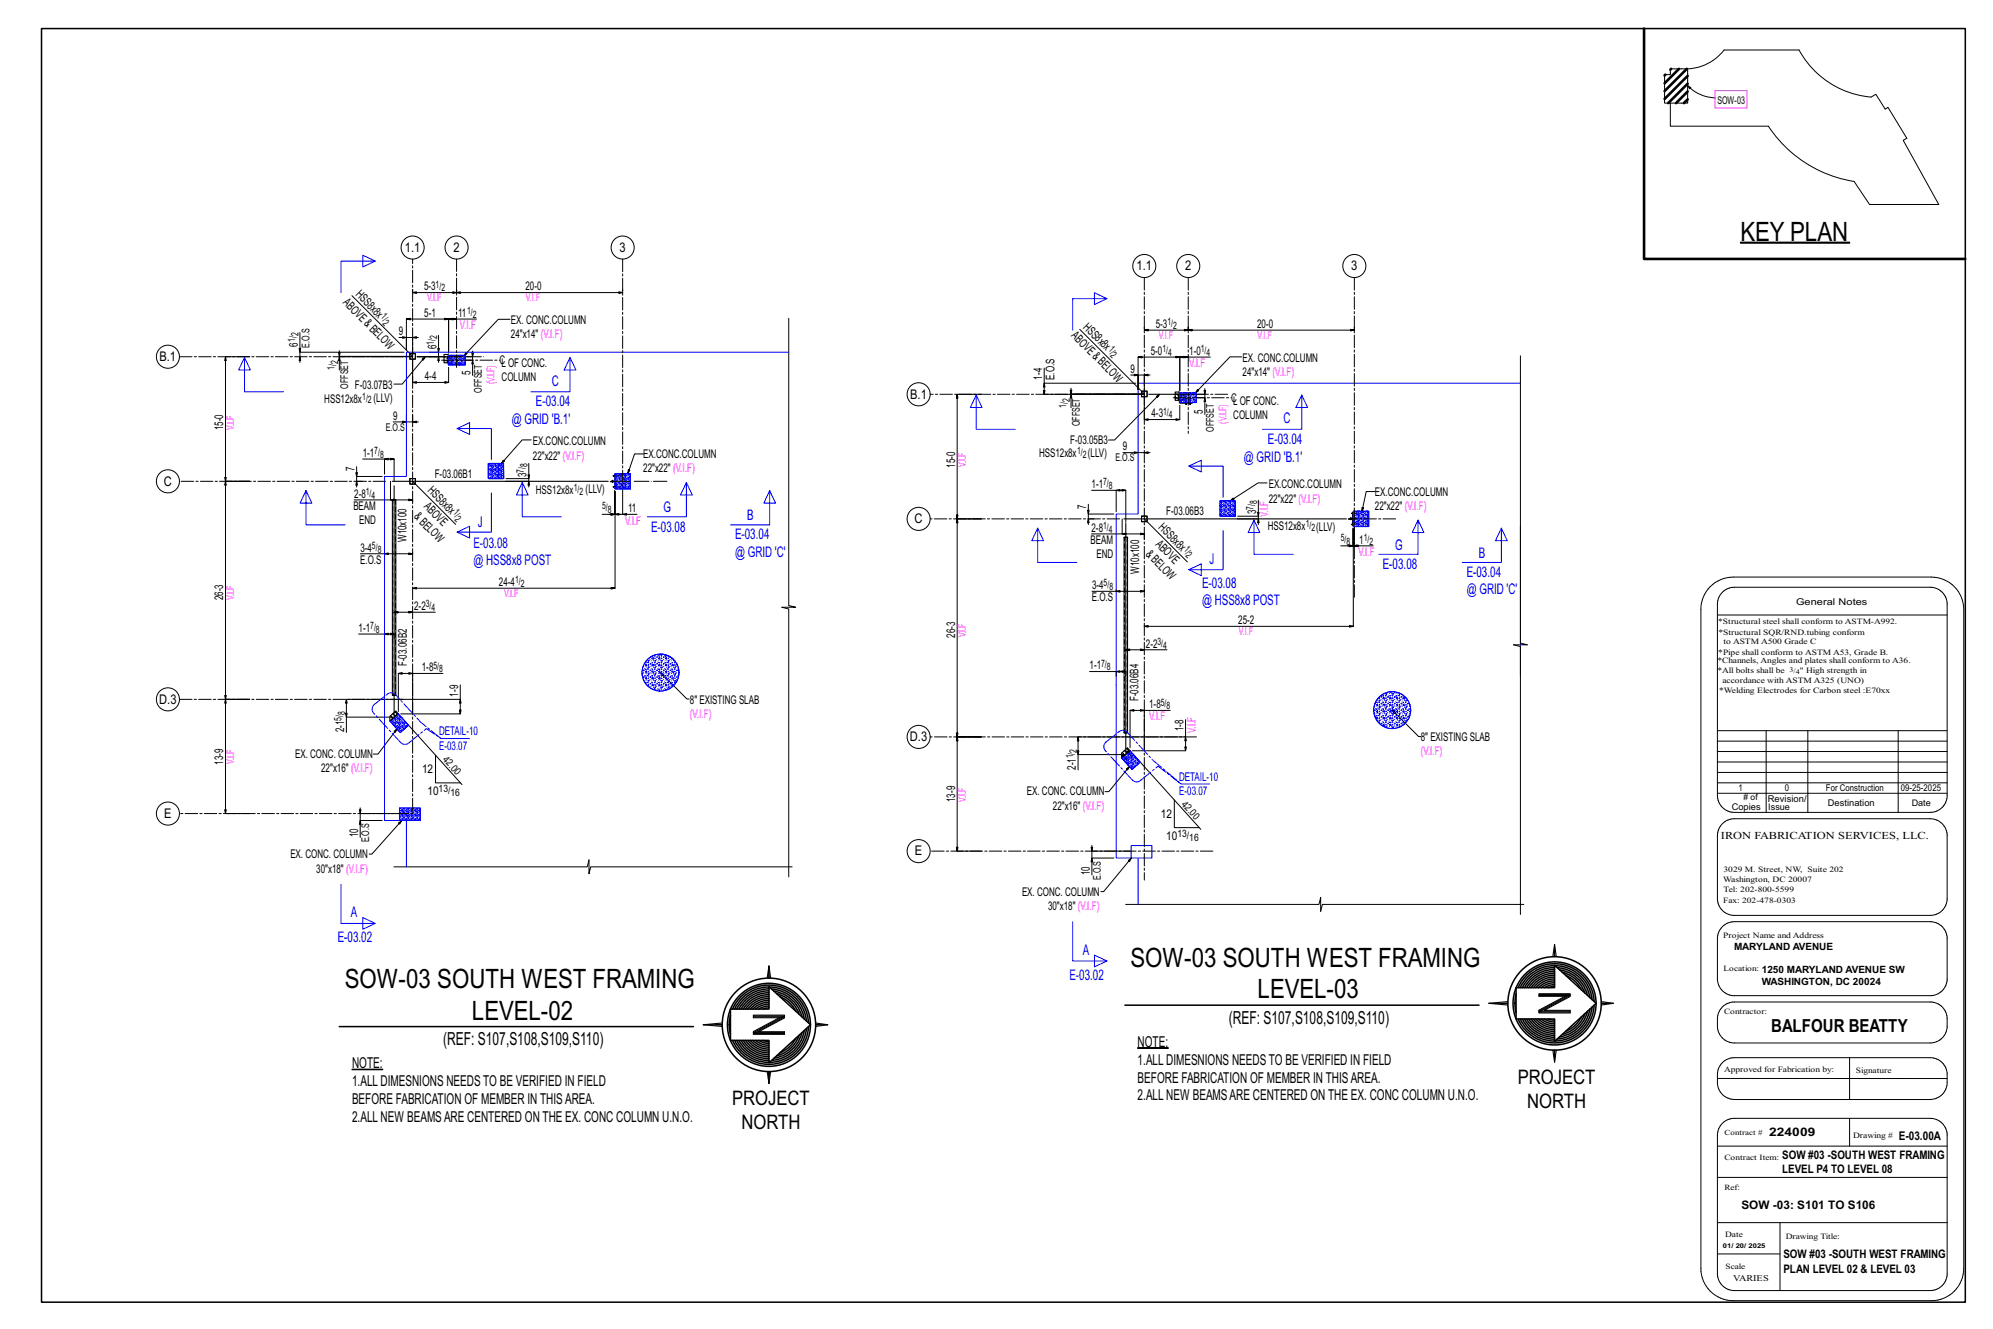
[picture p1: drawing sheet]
<svg xmlns="http://www.w3.org/2000/svg" width="914mm" height="610mm" viewBox="0 0 914 610" stroke-linecap="round" stroke-linejoin="round" font-family="sans-serif">
<path d="M799 111h50v1h-50zM162 490l14 1zM522 481h14z" fill="#000" stroke="#000" stroke-width=".5"/>
<g fill="none" stroke="#000" stroke-width=".46">
<path d="M774 39l2 1-1 1zM774 39a18 18 0 0 0 13 6M774 32a22 22 0 0 0 17-9h34a42 42 0 0 0 33 22l3-2 4 7 1-1 9 14-2 1 17 30h-32l-7-11a58 58 0 0 1-40-25h-45v-11h-2v-13h2v-2h8v15h-8M161 136l28 27h-33M189 133v1l2 1v-1h-2h20l-1 1v-1h1v-1v1l2 1v-1h-2h77l-2 1v-1h2v-1M137 160h1v2zM138 153v9h47M185 154l1 1h-1zM186 155h6M189 155l2-1v1zM189 155v8M201 160h1l-1 2z"/>
<path d="M201 154v8h-4M219 146h-13h1v1l-1-1v16v-16h-20h2v1l-2-1v15v-6h-3M234 146h-5l-16 17M362 146v132l3 1h-6h3v123M495 151l30 30h-34M525 150v1l2 1v-1h-2h20l-2 1v-1h2v-1v1l2 1v-1h-2h76l-1 1v-1h1v-1M115 164h-12v1h1l-1-1v57v-2h1l-1 2h12h-12v2h1l-1-2v100v-2h1l-1 2h12h-12v52v-2h1l-1 2h12M138 164v1h-1zM138 162v4M155 162h1v1zM156 164v1h-1zM156 161v3"/>
<path d="M189 165v10h17l-2 1v-1h2v-7M189 164h-33v6M195 164l-10 12h-4M197 164h4M201 164l1 1h-1zM201 162v4M206 164h11M213 165h4v7M216 162h1v2zM217 165v2h-1zM217 161v4M479 176v2z"/>
<path d="M479 169v7h42M491 179h1l-1 2zM491 178v3M520 172h2h-2zM522 172h6M525 172h2zM525 172v9h-46v-5M552 179h1v2zM553 178v4M555 164h-14l2-1v1h-2v15v-15h-19l2-1v1h-2v15v-7h-3M570 164h-6l-16 16M698 163v132l3 1h-7l4 1v122"/>
<path d="M185 193l1 1h-1zM186 191v3h-6M186 194h6M189 194l2-1v1zM189 190v4M450 181h-11v2h1l-1-2v57v-2h1l-1 2h11h-11v2h1l-1-2v100v-2h1l-1 2h11h-11v52v-1h1l-1 1h11M491 181l1 2h-1zM532 181l-21 21h-2M541 181h12M541 186v6h-1v1l1-1h-16h2v1l-2-1v-11h-34v6M549 182h4v8M553 182v2h-1z"/>
<path d="M163 217h1v2zM164 214v5h11M164 219v4M166 211h10v6M176 211l2-1v1zM176 211h5h-2v-1l2 1v10M242 218h1v2zM243 213v7h-11M243 220v3M244 202h-4l-10 11M295 208h-4l-3 9M515 208h7"/>
<path d="M520 207l2 1h-2zM522 208h6M525 208l2-1v1zM164 221v2h-1zM164 221h2M179 229h2v1zM179 221v8h-16M179 229h10l-1 1v-1h1v1M189 221l20 20M232 221h11M243 221v2h-1zM280 236h6"/>
<path d="M280 236h2h-2zM281 221h.1M281 220v1M282 225v11h-6M282 225v11M282 225v11h3M282 225v45h-93M286 236h1zM286 222v14h6M499 234h1l-1 2zM499 238l1 2h-1zM499 231v5h12"/>
<path d="M499 236v5M499 238h3M501 225h11v10M512 225h2zM512 225h5h-2h2v15M515 238v7h-14M525 238l20 20M568 238h9M577 235h1l-1 2zM577 238l1 2h-1zM577 229v8h-9M577 237v4"/>
<path d="M581 222h-4l-12 8M621 238v12h9M631 225h-4l-2 10M176 254h2zM176 253v1h-11M189 253v1h-1h1h-13M515 245h2zM515 245h10h-2h2v2M618 250h6M619 250h2l-2 1zM621 242v8h-6M621 250h2v1z"/>
<path d="M621 250v-7v44h-96h2v1l-2-1M189 270l2-1v1zM512 271h2v1zM512 271h-11M525 271h-2v1l2-1h-13M785 269a15 15 0 0 1 10-4h91a15 15 0 0 1 15 15v302a15 15 0 0 1-15 15h-91a15 15 0 0 1-15-15v-302a15 15 0 0 1 5-11zM790 272l3-2 3-1h90a8 8 0 0 1 7 7v89a8 8 0 0 1-7 8h-90a8 8 0 0 1-8-8v-88a8 8 0 0 1 2-5zM165 291h11v2M176 291l2-1v1zM176 291h5h-2v-1l2 1v2M200 281h-19l2-1v1h-2M535 298h-18h1h-1"/>
<path d="M788 282h105M188 309h1h-1zM189 309h-6h2h-2v17M203 309h-14v18M211 314v7h-52v8M303 308l12 13h1M303 308v1M304 308h-1M500 308h12v2M512 308h2zM512 308h5h-2h2v2M159 327v2z"/>
<path d="M181 329h-22v7M182 334l-9 12h-2M187 333l25 27M211 321l1 2h-1zM211 321v6v-1h1l-1 1h-27M523 325l2 1h-2zM525 326h-7l2-1v1h-2v17M537 326h-12v18M544 338v2zM544 330v8h-49v8M544 338v6v-1v1h-24M639 326l12 12h1"/>
<path d="M639 326h-1M639 325v1M788 335h105M788 340h105M810 335v38M829 335v38M871 335v38M200 346v13h11M494 344h1v2zM517 346h-22v7M518 352l-9 11h-2M523 350l28 30"/>
<path d="M788 350h105M788 359h105M788 345h105M788 354h105M165 371h1l-1 2zM165 376l1 2h-1zM165 371v5M165 373h18M175 376h-10v8M184 376l-13 16h-2M539 367v13h11M788 364h105"/>
<path d="M790 378l2-2h4h90a8 8 0 0 1 7 7v30l-1 3a8 8 0 0 1-6 4h-90a8 8 0 0 1-8-8v-29l1-3zM181 398h88l1-4v7l1-3h92M501 389v1zM501 394v1zM501 388v6M501 390h18M511 394h-10v7M519 394l-13 15h-1M516 415h89l1-3v6l1-3h92M790 425l3-2h3h90a8 8 0 0 1 7 7v20v2a8 8 0 0 1-7 5h-91a8 8 0 0 1-7-8v-19l1-2zM790 462l2-1 3-1h91a8 8 0 0 1 7 7v4a8 8 0 0 1-7 7h-90a8 8 0 0 1-8-7v-6zM788 495h105"/>
<path d="M790 487l2-1 4-1h90a8 8 0 0 1 7 7v5a8 8 0 0 1-7 7h-90a8 8 0 0 1-8-7v-4a8 8 0 0 1 2-6zM849 485v19M790 515l2-1 4-1h90a8 8 0 0 1 7 7v65a8 8 0 0 1-7 7h-90a8 8 0 0 1-8-8v-63a8 8 0 0 1 2-6zM849 513v13M788 526h105M788 540h105M788 561h105M788 575h29M817 561v31"/>
<circle cx="189" cy="114" r="5"/>
<circle cx="209" cy="114" r="5"/>
<circle cx="286" cy="114" r="5"/>
<circle cx="525" cy="122" r="5"/>
<circle cx="545" cy="122" r="5"/>
<circle cx="621" cy="122" r="5"/>
<circle cx="77" cy="164" r="5"/>
<circle cx="421" cy="181" r="5"/>
<circle cx="77" cy="221" r="5"/>
<circle cx="421" cy="238" r="5"/>
<circle cx="77" cy="321" r="5"/>
<circle cx="421" cy="338" r="5"/>
<circle cx="77" cy="373" r="5"/>
<circle cx="421" cy="390" r="5"/>
</g>
<g fill="none" stroke="#000" stroke-width=".7">
<path d="M19 13h883v584h-883zM353 459a11 11 0 0 0-9 4M353 456a14 14 0 0 0-12 7M353 454a16 16 0 0 0-15 9M353 454a16 16 0 0 0-14 9M353 460l-4 1-4 2M353 453a17 17 0 0 0-16 10M353 458a12 12 0 0 0-10 5M353 455a15 15 0 0 0-13 8M353 457a13 13 0 0 0-11 6M353 453a17 17 0 0 1 17 15M354 454a16 16 0 0 1 15 13"/>
<path d="M355 455a16 16 0 0 1 13 11M356 456a15 15 0 0 1 11 9M358 457a14 14 0 0 1 7 7M696 453h17v-10l19 17-19 18v-11h-17v-14M696 456l-1 4 1 5M697 453a18 18 0 0 1 19-11 18 18 0 0 1 15 17M713 452l-4 1M713 443a17 17 0 0 0-15 10M713 449a11 11 0 0 0-8 4M713 445a16 16 0 0 0-14 8M713 448a12 12 0 0 0-9 5M713 446a15 15 0 0 0-13 7"/>
<path d="M713 447a13 13 0 0 0-11 6M713 453h-3M713 446a14 14 0 0 0-12 7M713 451h-3l-3 2M713 450l-4 1-3 2M713 444a16 16 0 0 0-15 9M713 443a17 17 0 0 1 17 15M714 444a16 16 0 0 1 15 14M716 445a16 16 0 0 1 12 12M717 446a15 15 0 0 1 10 9M718 447a14 14 0 0 1 8 7M156 471h162"/>
<path d="M335 463h18v-10l19 17-19 18v-11h-18v-14M335 466v4v4M336 463a18 18 0 0 1 20-11 18 18 0 0 1 15 17M337 477a17 17 0 0 0 16 10M338 477a16 16 0 0 0 15 9M339 477a16 16 0 0 0 14 9M340 477a15 15 0 0 0 13 8M341 477a14 14 0 0 0 12 7M342 477a13 13 0 0 0 11 6M343 477a12 12 0 0 0 10 5M344 477a11 11 0 0 0 9 4M345 477l4 3h4"/>
<path d="M347 477l2 2h4M348 477l5 2M350 477l3 1M353 462l-3 1M353 461h-4l-2 2M353 461l-5 2M365 476a14 14 0 0 1-7 7M367 475a15 15 0 0 1-11 9M368 474a16 16 0 0 1-13 11M369 473a16 16 0 0 1-15 13M370 472a17 17 0 0 1-17 15M371 471a18 18 0 0 1-15 17 18 18 0 0 1-20-11"/>
<path d="M516 461h163M698 467a17 17 0 0 0 15 11M698 467a16 16 0 0 0 15 10M699 467a16 16 0 0 0 14 9M700 467a15 15 0 0 0 13 8M701 467a14 14 0 0 0 12 7M702 467a13 13 0 0 0 11 6M704 467a12 12 0 0 0 9 5M705 467a11 11 0 0 0 8 4M706 467l3 3 4 1M707 467l3 2 3 1M709 467l4 2"/>
<path d="M710 467l3 1M726 466a14 14 0 0 1-8 7M727 465a15 15 0 0 1-10 9M728 464a16 16 0 0 1-12 12M729 463a16 16 0 0 1-15 14M730 462a17 17 0 0 1-17 16M731 461a18 18 0 0 1-15 17 18 18 0 0 1-19-11"/>
<circle cx="353" cy="470" r="21"/>
<circle cx="353" cy="470" r="19"/>
<circle cx="713" cy="460" r="21"/>
<circle cx="713" cy="460" r="19"/>
</g>
<path d="M754 13v106h148M764 34v1M767 32h-1M770 32l-6 6M774 32l-10 10M774 38l-9 9M774 35l-10 10M774 46l-1 1M774 42l-5 5" fill="none" stroke="#000" stroke-width="1.2"/>
<path d="M787 42h15v7h-15z" fill="none" stroke="#f0f" stroke-width=".5"/>
<path d="M764 34h2v-2h8v15h-10zM183 327l-4 4M518 344l-3 4" fill="none" stroke="#000" stroke-width=".46" stroke-dasharray="0 1"/>
<g fill="none" stroke="#000" stroke-width=".5">
<path d="M188 162h3v3h-3zM191 164h14M204 163h2v3h-2zM206 163v4M524 179h2v3h-2zM527 181h13M541 181v4zM541 182v-2h-2v4l2-1M541 185h6zM544 185h.1M546 185h.1M188 220h3v2h-3z"/>
<path d="M282 218h.1M282 218h-1h1M282 218v6zM180 221h99M180 229h2zM180 229h2v90h-2zM181 223v105M280 221h2zM282 223h.1M282 223h-1h1M516 238h102M524 237h2v2h-2z"/>
<path d="M619 238h2zM621 235v6zM516 246l1 1zM516 247h1v89h-1zM517 240v105M180 319h2zM179 331l4-4zM183 327l-1-1-3 3v2M516 336h1zM515 348v-3l2-2 1 1-3 4M515 345h.1M515 347h.1"/>
<path d="M515 347h1M516 344h.1M517 345l-1 1M518 345h.1M713 433l1 6M713 436v3M713 439v-6l-1 6M353 443l1 6M353 446v3M353 449v-6l-1 6M692 459l-9 1 9 1M706 457h14l-14 7"/>
<path d="M706 456h14l-14 8h14M720 457h-14v-1h14v1l-12 6h12v2h-14v-2l12-6M735 459l5 1-5 1M328 470h3M331 470h-8M331 469l-8 1 8 1M346 466h14l-14 8h14M346 466h14M359 466l-13 1v-1h14v1l-12 6h12v1h-14v-1l12-6M360 466l-14 8h14M374 469l6 1-6 1M374 470h6"/>
<path d="M377 470h-3M689 460h3M692 460h-9M706 464h14M735 460h5M737 460h-2M352 491l1 6v-3M353 491v3v-3M354 491l-1 6M712 482l1 5M713 482v2v-2M714 482l-1 5v-3"/>
</g>
<g fill="none" stroke="#00f" stroke-width=".46">
<path d="M166 117l6 3-6 2zM172 120h-16v14M502 134l6 3-6 3zM508 137h-16v14M112 164l-3 6h6l-3-6v16h18M206 163h7v4h-7zM206 166h.1M206 165v1M206 163h.1M206 163v1M206 167h.1M206 165h.1"/>
<path d="M206 164h.1M207 166h.1M207 164h.1M207 167h.1M207 165h.1M207 163h.1M208 166h.1M208 164h.1M208 165h.1M208 167h.1M208 163h.1M208 165v1"/>
<path d="M209 166h.1M209 164h.1M209 167h.1M209 165h.1M209 163h.1M210 166h.1M210 164h.1M210 165h.1M210 167h.1M210 163v1M210 163h.1M211 166h.1"/>
<path d="M211 164h.1M211 167h.1M211 165h.1M211 163h.1M212 166h.1M212 164h.1M212 165h.1M212 167h.1M212 163v1M212 163h.1M213 166h.1M213 164h.1"/>
<path d="M213 167h.1M213 165h.1M213 163h.1M262 164l2 6h-5l3-6v16h-18M362 162h-176v57h-10v157h10v22M698 176h-176v60h-10v158h7M210 197l5 2v-5l-5 3h15v14M448 181l3 6h-6zM448 181v16h18M541 180h8v5h-8zM541 180h.1M541 182h.1"/>
<path d="M541 184h.1M541 181h.1M541 183h.1M542 181h.1M542 183h.1M542 182h.1M542 184h.1M542 180h.1M542 185h.1M543 184h.1M543 183h.1M543 181h.1"/>
<path d="M543 185h.1M543 182h.1M543 180h.1M544 183h.1M544 181h.1M544 182h.1M544 184h.1M544 180h.1M544 185h.1M545 184h.1M545 183h.1M545 181h.1"/>
<path d="M545 185h.1M545 182h.1M545 180h.1M546 181h.1M546 183h.1M546 182h.1M546 184h.1M546 180h.1M546 185h.1M547 184h.1M547 183h.1M547 181h.1"/>
<path d="M547 185h.1M547 182h.1M547 180h.1M548 181h.1M548 183h.1M548 182h.1M548 184h.1M548 180h.1M548 185h.1M549 184h.1M549 183h.1M549 181h.1"/>
<path d="M549 185h.1M597 181l3 6h-5l2-6v16h-18M224 213h7v7h-7zM224 219h.1M224 215h.1M224 213h.1M224 217h.1M224 214h.1M224 218h.1M224 216h.1M224 218v1M225 218h.1"/>
<path d="M225 216h-1M225 214h-1M225 213h.1M225 215h.1M225 217h.1M225 219h.1M225 216h.1M225 214h.1M225 213v1M225 215v1M225 220h.1M226 218h.1"/>
<path d="M226 216h.1M226 214h.1M226 219h.1M226 217h.1M226 215h.1M226 213h.1M227 218h.1M227 216h-1M227 214h-1M227 213h.1M227 215h.1M227 217h.1"/>
<path d="M227 219h.1M227 216h.1M227 214h.1M228 215h.1M228 218h.1M227 220h.1M228 216h.1M228 214h.1M228 219h.1M228 217h.1M228 213h.1M229 218h.1"/>
<path d="M229 216h.1M229 214h.1M229 213h.1M229 215h.1M229 217h.1M229 219h.1M229 213v7M230 213h.1M230 215h.1M230 218h.1M230 220h-1M230 216h.1"/>
<path d="M230 214h.1M230 217h.1M230 219h.1M231 218h.1M231 216h.1M231 214h.1M231 213h.1M231 215h.1M231 217h.1M231 219h.1M282 217h7v7h-7zM282 217h.1"/>
<path d="M282 219h.1M282 220h.1M282 218h.1M282 218h1M283 219h.1M283 220h.1M283 218h.1M284 217h.1M284 219h.1M284 218h.1M284 220h.1M285 218h.1"/>
<path d="M285 219h.1M285 220h.1M286 217h.1M286 219h.1M286 218h.1M286 220h.1M287 218h.1M287 219h.1M287 220h.1M288 218h.1M288 217h.1M288 219h.1"/>
<path d="M288 220h.1M289 218h.1M289 219h.1M289 220h.1M289 218v1M545 214l6-3v5zM545 214h16v14M140 225l3 6h-5l2-6v16h18M225 226v18h-15l5-3v6l-5-3M240 221l2 6h-5zM240 221v16h18M282 222h.1"/>
<path d="M282 224h.1M282 222h1M282 220h1M283 223h.1M283 221h.1M283 222h.1M283 224h.1M284 221h.1M284 223h.1M284 222h.1M284 224h.1M285 222h.1"/>
<path d="M285 223h.1M285 221h.1M285 224h.1M286 223h.1M286 221h.1M286 222h.1M286 224h.1M287 222h.1M287 223h.1M287 221h.1M287 224h.1M288 224h-1"/>
<path d="M288 222h-1M288 221h.1M288 223h.1M288 222h.1M288 224h.1M289 222h.1M289 221h.1M289 223h.1M289 224h.1M289 220v1M289 222v1M315 221l-3 6h6l-3-6v16h-18"/>
<path d="M353 225l3 6h-6zM353 225v16h-18M560 230h7v7h-7zM560 236h.1M560 230h.1M560 232h.1M560 234h.1M560 237h.1M560 235h.1M560 233h.1M560 231h.1M560 231h1"/>
<path d="M560 233h1M561 233h-1M561 231h-1M561 236h.1M561 234h.1M561 232h.1M561 230h.1M561 231h.1M561 233h.1M561 235h.1M562 235h.1M562 233h.1"/>
<path d="M562 231h.1M562 230h.1M562 232h.1M562 234h.1M562 236h.1M562 237h.1M563 233h.1M563 231h.1M563 235h.1M563 237h-1M563 235h-1M563 231h-1"/>
<path d="M563 233h-1M563 237h.1M563 236h.1M563 234h.1M563 232h.1M563 230h.1M564 235h.1M564 233h.1M564 231h.1M564 230h.1M564 234h.1M564 236h.1"/>
<path d="M564 232h.1M564 237h.1M564 233h1M564 231h1M565 235h.1M565 237h-1M565 235h-1M565 233h.1M565 231h.1M565 237h.1M565 236h.1M565 234h.1"/>
<path d="M565 232h.1M565 230h.1M566 236h.1M566 234h.1M566 232h.1M566 230h.1M566 235h.1M566 233h.1M566 231h.1M566 237h.1M566 231h1M567 233h.1"/>
<path d="M567 235h.1M567 237h.1M567 232v1M567 230v1M567 231h.1M575 239l3 5h-5zM575 239v15h18M621 234h7v8h-7zM621 235h.1M621 237h.1M621 239h.1M621 236h.1"/>
<path d="M621 238h.1M621 240h.1M622 236h.1M622 238h.1M622 240h.1M622 235h.1M622 239h.1M622 237h.1M623 235h.1M623 239h.1M623 237h.1M623 236h.1"/>
<path d="M623 238h.1M623 240h.1M624 236h.1M624 238h.1M624 240h.1M624 235h.1M624 239h.1M624 237h.1M625 237h.1M625 235h.1M625 239h.1M625 236h.1"/>
<path d="M625 238h.1M625 240h.1M625 237h1M625 235h1M626 239h.1M626 239h-1M626 237h-1M626 235h-1M626 237h.1M626 235h.1M626 236h.1M626 238h.1"/>
<path d="M626 240h.1M627 239h.1M627 237h.1M627 235h.1M627 240h.1M627 236h.1M627 238h.1M627 239h1M627 237h1M627 235h1M628 239h.1M628 237h.1"/>
<path d="M628 235h.1M628 239h-1M628 237h-1M628 235h-1M628 236h.1M628 238h.1M628 240h.1M651 239l2 5h-5l3-5v15h-18M476 242l3 6h-6zM476 242v16h18M561 243v18h-16l6-2v5l-6-3M621 241h.1"/>
<path d="M622 241h.1M623 241h.1M624 241h.1M625 241h.1M626 241h.1M626 241h-1M627 241h.1M628 241h.1M628 241h-1M689 242l3 6h-6zM689 242v16h-18M698 241v69"/>
<path d="M295 309h.1M295 312h.1M295 306h.1M295 307h.1M295 310h.1M296 310h.1M296 307h.1M296 312h.1M296 309h.1M296 306h.1M296 313h.1M296 304h.1"/>
<path d="M296 308h.1M296 305h.1M296 311h.1M297 311h.1M297 314h.1M297 308h.1M297 305h.1M297 305h-1M297 308h-1M297 312h.1M297 309h.1M297 306h.1"/>
<path d="M297 303h.1M297 310h.1M297 313h.1M297 304h.1M297 307h.1M298 302h-1M298 313h.1M298 310h.1M298 307h.1M298 304h.1M298 312h.1M298 303h.1"/>
<path d="M298 306h.1M298 309h.1M298 315h.1M298 314h.1M299 301h.1M299 301h-1M299 313h.1M299 310h.1M299 307h.1M299 304h.1M299 315h.1M299 312h.1"/>
<path d="M299 309h.1M299 306h.1M299 303h.1M299 308h.1M299 302h.1M299 305h.1M299 311h.1M299 314h.1M299 316h.1M300 311h.1M300 308h.1M300 302h.1"/>
<path d="M300 314h.1M300 305h.1M300 315h.1M300 312h.1M300 309h.1M300 306h.1M300 303h.1M300 310h.1M300 313h.1M300 316h.1M300 301h.1M300 304h.1"/>
<path d="M300 307h.1M301 313h.1M301 310h.1M301 307h.1M301 304h.1M301 301h.1M301 316h.1M301 312h.1M301 315h.1M301 303h.1M301 306h.1M301 309h.1"/>
<path d="M301 314h.1M301 317h.1M302 316h.1M302 313h.1M302 310h.1M302 307h.1M302 304h.1M302 301h.1M302 315h.1M302 312h.1M302 309h.1M302 306h.1"/>
<path d="M302 303h.1M302 305h.1M302 308h.1M302 311h.1M302 302h.1M302 314h.1M303 314h.1M303 311h.1M303 302h.1M303 308h.1M303 317h.1M303 305h.1"/>
<path d="M303 315h.1M303 312h.1M303 309h.1M303 306h.1M303 303h.1M303 300h.1M303 313h.1M303 316h.1M303 301h.1M303 304h.1M303 307h.1M303 310h.1"/>
<path d="M304 316h.1M304 313h.1M304 310h.1M304 307h.1M304 304h.1M304 301h.1M304 302h.1M304 305h.1M304 308h.1M304 311h.1M304 314h.1M304 300h.1"/>
<path d="M304 303h.1M304 312h.1M304 315h.1M304 306h.1M304 309h.1M304 317h.1M305 316h.1M305 313h.1M305 310h.1M305 307h.1M305 304h.1M305 301h.1"/>
<path d="M305 315h.1M305 312h.1M305 309h.1M305 306h.1M305 303h.1M306 313h.1M306 316h.1M306 310h.1M306 304h.1M306 301h.1M305 314h.1M305 302h.1"/>
<path d="M305 308h.1M305 311h.1M305 305h.1M306 314h.1M306 302h.1M306 307h-1M306 307h.1M306 311h.1M306 305h.1M306 308h.1M306 315h.1M306 314v1"/>
<path d="M306 312h.1M306 309h.1M306 306h.1M306 303h.1M307 313h.1M307 310h.1M307 307h.1M307 304h.1M307 301h.1M307 302h.1M307 305h.1M307 308h.1"/>
<path d="M307 311h.1M307 314h.1M307 316h.1M307 303h.1M307 306h.1M307 309h.1M307 312h.1M307 315h.1M308 301h.1M308 304h.1M308 307h.1M308 310h.1"/>
<path d="M308 313h.1M308 315h.1M308 312h.1M308 309h.1M308 306h.1M308 303h.1M309 310h.1M309 313h.1M309 304h.1M308 305h.1M308 308h.1M308 311h.1"/>
<path d="M308 314h.1M308 302h.1M309 307h-1M309 307h.1M309 311h.1M309 305h.1M309 302h.1M309 308h.1M309 314h.1M309 312h.1M309 309h.1M309 306h.1"/>
<path d="M309 303h.1M309 304h1M309 313h1M310 313h.1M310 310h.1M310 307h.1M310 304h.1M310 305h.1M310 308h.1M310 311h.1M310 303h.1M310 306h.1"/>
<path d="M310 309h.1M310 312h.1M311 304v1M311 307h.1M311 310h.1M311 309h.1M312 308h.1M634 320h.1M634 319h.1M635 319h.1M635 320h.1M635 318h.1"/>
<path d="M636 319h.1M636 318h.1M637 318h.1M637 320h.1M637 319h.1M638 319h.1M638 317h.1M638 318h.1M639 319h.1M639 317h.1M639 318h.1M640 318h.1"/>
<path d="M640 320h.1M640 319h.1M641 318h.1M641 319h.1M641 320h.1M642 319h.1M642 318h.1M643 320h.1M643 319h.1M644 319h.1M644 320h.1M179 331h.1"/>
<path d="M180 331h.1M180 330h.1M180 332h.1M181 331h.1M181 332h.1M181 329h.1M181 330h.1M181 333h.1M182 330h.1M182 332h.1M182 334h.1M182 329h.1"/>
<path d="M182 331h.1M182 333h.1M182 328h.1M183 333h.1M183 331h.1M183 329h.1M183 332h.1M183 334h.1M183 335h.1M183 327l4 6-3 3-5-5M183 330h.1M183 328h.1"/>
<path d="M183 329v1M183 331v1M183 333v1M183 336h.1M183 335v1M184 330h.1M184 332h.1M184 334h.1M184 334h-1M184 329h.1M184 331h.1M184 333h.1"/>
<path d="M184 335h.1M185 335h.1M185 333h.1M185 331h.1M185 329l-1 1M185 329h.1M185 334h.1M185 332h.1M185 330h.1M185 331v1M185 333v1M186 332h.1"/>
<path d="M186 334h.1M186 334h-1M186 331h.1M186 333h.1M187 333h.1M187 332h.1M202 339h13M631 327h.1M631 324h.1M631 326h.1M631 329h.1M631 323h.1"/>
<path d="M631 328h.1M631 325h.1M631 322h.1M632 328h.1M632 325h.1M632 323h.1M632 326h.1M632 329h.1M632 330h.1M632 327h.1M632 320v1M632 324h.1"/>
<path d="M632 321h.1M633 325h.1M633 328h.1M633 331h.1M633 322h.1M633 332h.1M633 320h.1M633 323h.1M633 326h.1M633 329h.1M633 330h.1M633 321h.1"/>
<path d="M633 324h.1M633 327h.1M634 327h.1M634 324h.1M634 330h.1M634 321h.1M634 332h.1M634 323h.1M634 326h.1M634 329h.1M634 331h.1M634 328h.1"/>
<path d="M634 325h.1M634 322h.1M635 331h.1M635 328h.1M635 325h.1M635 322h.1M635 329h.1M635 323h.1M635 326h.1M635 332h.1M635 333h.1M635 330h.1"/>
<path d="M635 327h.1M635 324h.1M635 321h.1M636 328h.1M636 331h.1M636 322h.1M636 325h.1M636 332h.1M636 320h.1M636 323h.1M636 326h.1M636 329h.1"/>
<path d="M636 333h.1M636 330h.1M636 321h.1M636 324h.1M636 327h.1M637 327h.1M637 324h.1M637 333h.1M637 330h.1M637 321h.1M637 323h.1M637 326h.1"/>
<path d="M637 329h.1M637 332h.1M637 331h.1M637 328h.1M637 325h.1M637 322h.1M638 322h.1M638 331h.1M638 328h.1M638 325h.1M638 320h.1M638 329h.1"/>
<path d="M638 323h.1M638 326h.1M638 332h.1M638 333h.1M638 330h.1M638 327h.1M638 324h.1M638 334h.1M638 321h.1M639 328h.1M639 331h.1M639 322h.1"/>
<path d="M639 325h.1M639 332h.1M639 320h.1M639 323h.1M639 326h.1M639 332v1M639 329h.1M639 333v1M639 330h.1M639 327h.1M639 324h.1M639 321h.1"/>
<path d="M639 333h.1M639 324v1M639 327v1M639 330v1M640 327h.1M640 324h.1M640 333h.1M640 330h.1M640 321h.1M640 323h.1M640 326h.1M640 329h.1"/>
<path d="M640 332h.1M640 331h.1M640 328h.1M640 325h.1M640 322h.1M641 333h.1M641 330h.1M641 327h.1M641 324h.1M641 321h.1M641 322h.1M641 331h.1"/>
<path d="M641 328h.1M641 325h.1M641 332h.1M641 326h.1M641 323h.1M641 332v1M641 329h.1M641 326v1M641 323v1M641 320v1M641 334h.1M642 331h.1"/>
<path d="M642 322h.1M642 325h.1M642 328h.1M642 332h.1M642 320h.1M642 323h.1M642 326h.1M642 332v1M642 329h.1M642 333v1M642 330h.1M642 327h.1"/>
<path d="M642 324h.1M642 321h.1M642 333h.1M643 327h.1M643 324h.1M643 333h.1M643 330h.1M643 321h.1M643 323h.1M643 326h.1M643 329h.1M643 332h.1"/>
<path d="M643 331h.1M643 328h.1M643 325h.1M643 322h.1M644 330h.1M644 327h.1M644 324h.1M644 321h.1M644 322h.1M644 331h.1M644 328h.1M644 325h.1"/>
<path d="M644 323h.1M644 326h.1M644 329h.1M644 332v1M644 332h.1M645 322h.1M645 325h.1M645 328h.1M645 331h.1M645 320h.1M645 323h.1M645 326h.1"/>
<path d="M645 329h.1M645 330h.1M645 327h.1M645 324h.1M645 321h.1M646 327h.1M646 324h.1M646 330h.1M646 329h.1M646 323h.1M646 326h.1M646 328h.1"/>
<path d="M646 325h.1M647 327h.1M647 324h.1M647 328h.1M647 325h.1M647 326h.1M647 323h.1M515 348l3-4 5 6-4 3zM515 348h.1M516 348h.1M516 349h.1M516 347h.1"/>
<path d="M517 349h.1M517 347h.1M517 348h.1M517 346h.1M517 350h.1M518 349h.1M518 347h.1M518 351h.1M518 345h.1M518 346h.1M518 348h.1M518 350h.1"/>
<path d="M518 344l5 6-4 3-4-5M519 351h.1M519 349h.1M519 347h.1M519 345h.1M519 350h.1M519 348h.1M519 346h.1M519 352h.1M520 351h.1M520 349h.1M520 347h.1"/>
<path d="M520 350h.1M520 352h.1M520 348h.1M520 352v1M520 346h.1M521 351h.1M521 349h.1M521 347h.1M521 350h.1M521 348h.1M522 349h.1M522 351h.1"/>
<path d="M522 350h.1M522 348h.1M523 350h.1M542 360h13M183 371h10v5h-10zM183 376h.1M183 374h.1M183 372h.1M183 373h.1M183 371h.1M183 375h.1M184 373h-1"/>
<path d="M184 373h.1M184 372h.1M184 375h.1M184 374h.1M184 376h.1M184 371h.1M185 375h.1M185 374h.1M185 376h.1M185 372h.1M185 371h.1M185 373h-1"/>
<path d="M185 373h.1M186 373h-1M186 373h.1M186 372h.1M186 375h.1M186 376h.1M186 374h.1M186 371h.1M187 376h.1M187 372h.1M187 374h.1M187 371h.1"/>
<path d="M187 373h-1M187 373h.1M187 375h.1M187 373h1M187 371h1M187 375h1M188 371h.1M188 373h.1M188 375h.1M188 373h-1M188 372h.1M188 376h.1"/>
<path d="M188 374h.1M189 376h.1M189 372h.1M189 374h.1M189 373h.1M189 371h.1M189 375h.1M189 373h1M189 371h1M190 375h.1M190 371h.1M190 373h.1"/>
<path d="M190 373h-1M190 372h.1M190 374h.1M190 376h.1M191 376h.1M191 374h.1M191 372h.1M191 373h.1M191 371h.1M191 375h.1M191 371h1M192 373h.1"/>
<path d="M192 375h.1M192 371h.1M192 372h.1M192 374h.1M192 376h.1M193 375h.1M193 373h.1M193 371h.1M193 376h.1M193 372h.1M193 374h.1M519 388h10v6h-10z"/>
<path d="M522 394v21M156 406v18h16M166 421l6 3-6 2zM492 423v18h16M502 438l6 3-6 2z"/>
<circle cx="303" cy="309" r="8"/>
<circle cx="303" cy="308" r="8"/>
<circle cx="639" cy="326" r="8"/>
</g>
<g fill="none" stroke="#000" stroke-width=".46" stroke-dasharray="2 1.4">
<path d="M204 165h1zM204 164h1zM204 165h.1M204 164h.1M205 166h1M205 164h1M205 165h1M206 165h-1M206 165h.1M206 164h-1M206 164h.1M206 166h.1"/>
<path d="M206 166h-1M206 163v4M206 166h1M206 164h1M207 166h-1M207 164h-1M539 183h2zM539 181h2M540 183h.1M540 181h.1M540 182v-1M540 181h1"/>
<path d="M540 184l1-1M541 182h-1M541 181h.1M541 184h.1M541 183h.1M541 182v-1M541 184v-1M541 181h-2M541 182h.1M541 181v1M541 184h-1M541 181h3"/>
<path d="M541 183h3M541 183v1M543 182h-2M544 181h.1M544 181l-1 1M544 183v1M544 184h-3M544 185h.1M544 185v-3v3M546 185h.1M546 185v-3v3M281 218h1"/>
<path d="M282 218h.1M282 218h-1M282 218h3M285 218h-3M181 229v90M281 221h.1M281 220v1M281 220h.1M281 223h1M282 223h.1M282 223h-1M282 223h3"/>
<path d="M285 223h-3M620 238h.1M620 236l1-1M621 235h.1M620 235h1M621 236h.1M621 236v-1M621 236h-1M621 235h2M621 235v1M623 235l-2 1M517 247v89"/>
<path d="M620 241l1-1M621 241h.1M620 240h1M621 240h.1M621 241v-1M621 241h-1M621 240v1M621 240h2M623 240l-2 1M180 319v-90M179 328l1 1zM180 329h.1"/>
<path d="M180 330h.1M180 327l1 1zM181 328h.1M181 326l1 1zM181 329v-1M181 328v1M182 327h.1M182 328h.1M182 327v1M182 328v-1M516 336v-89M515 345h.1"/>
<path d="M515 347h.1M515 345l1 1-1-1M515 346h.1M515 347h1M516 347h-1M516 347h.1M516 347l1 2M516 346h.1M516 344l1 1M516 345h.1M517 345l-1-1M517 345h.1"/>
<path d="M517 343l1 1zM517 349l-2-2M517 349h.1M517 344h.1M517 345h1M518 345h.1M518 345h-1M518 345l1 2M518 344h.1M518 344v1M518 344l-3 4M519 347l-1-2"/>
<path d="M519 347h.1"/>
</g>
<g fill="none" stroke="#000" stroke-width=".46" stroke-dasharray="5.8 1 1 1">
<path d="M286 119v102M525 127v277M545 127v72M621 127v147M82 164h107v-45M189 164v209h-107M203 165h26M209 169v-50M525 181h-98M538 182h27M563 181h-23M177 221h-95"/>
<path d="M514 238h-87M640 238h-21M82 321h104M549 338h-122M556 390h-129"/>
</g>
<g fill="none" stroke="#00f" stroke-width=".46" stroke-dasharray="5.8 1 1 1">
<path d="M181 319l-1-1h-2M172 323l6-5M172 323l-1 2v2M202 339l-9-8-12-12M517 336l-2-1-2 1M184 341l-13-14M184 341h2h2M188 341l8-7 6 5M507 340l6-4M507 340l-1 2 1 2M520 358l-13-14M520 358l2 1 2-1"/>
<path d="M524 358l7-7 11 9-13-11-12-13"/>
</g>
<path d="M205 164h18M282 221h24" fill="none" stroke="#000" stroke-width=".46" stroke-dasharray="6.8 1 0 1"/>
<g font-size="12.2">
<text x="799" y="110">KEY PLAN</text>
<text x="519" y="443">SOW-03 SOUTH WEST FRAMING</text>
<text x="158" y="453">SOW-03 SOUTH WEST FRAMING</text>
<text x="577" y="458">LEVEL-03</text>
<text x="217" y="468">LEVEL-02</text>
</g>
<g font-size="9.2">
<text x="696" y="497">PROJECT</text>
<text x="336" y="507">PROJECT</text>
<text x="701" y="508">NORTH</text>
<text x="340" y="518">NORTH</text>
</g>
<g font-size="8.3">
<text x="564" y="470">(REF: S107,S108,S109,S110)</text>
<text x="813" y="473">BALFOUR BEATTY</text>
<text x="203" y="479">(REF: S107,S108,S109,S110)</text>
</g>
<g font-size="6.9">
<text x="522" y="480">NOTE:</text>
<text x="162" y="490">NOTE:</text>
<text x="522" y="488">1.ALLDIMESNIONS NEEDSTO BE VERIFIED IN FIELD</text>
<text x="522" y="497">BEFORE FABRICATION OF MEMBER IN THISAREA.</text>
<text x="162" y="498">1.ALLDIMESNIONS NEEDSTO BE VERIFIED IN FIELD</text>
<text x="162" y="506">BEFORE FABRICATION OF MEMBER IN THISAREA.</text>
<text x="522" y="505">2.ALLNEW BEAMSARE CENTERED ON THE EX. CONC COLUMN U.N.O.</text>
<text x="162" y="515">2.ALLNEW BEAMSARE CENTERED ON THE EX. CONC COLUMN U.N.O.</text>
</g>
<g font-size="6.7" fill="#00f">
<text x="253" y="177">C</text>
<text x="246" y="186">E-03.04</text>
<text x="235" y="194">@ GRID 'B.1'</text>
<text x="589" y="194">C</text>
<text x="582" y="204">E-03.04</text>
<text x="571" y="212">@ GRID 'B.1'</text>
<text x="304" y="235">G</text>
<text x="343" y="239">B</text>
<text x="219" y="242">J</text>
<text x="299" y="244">E-03.08</text>
<text x="217" y="251">E-03.08</text>
<text x="337" y="247">E-03.04</text>
<text x="337" y="255">@ GRID 'C'</text>
<text x="640" y="252">G</text>
<text x="679" y="256">B</text>
<text x="217" y="259">@ HSS8x8 POST</text>
<text x="555" y="259">J</text>
<text x="634" y="261">E-03.08</text>
<text x="552" y="270">E-03.08</text>
<text x="673" y="265">E-03.04</text>
<text x="673" y="273">@ GRID 'C'</text>
<text x="552" y="278">@ HSS8x8 POST</text>
<text x="161" y="421">A</text>
<text x="155" y="432">E-03.02</text>
<text x="497" y="438">A</text>
<text x="491" y="449">E-03.02</text>
</g>
<g font-size="6.1">
<text x="186" y="116">1.1</text>
<text x="208" y="116">2</text>
<text x="284" y="116">3</text>
<text x="521" y="124">1.1</text>
<text x="544" y="124">2</text>
<text x="620" y="124">3</text>
<text x="73" y="166">B.1</text>
<text x="418" y="183">B.1</text>
<text x="75" y="223">C</text>
<text x="420" y="240">C</text>
<text x="73" y="323">D.3</text>
<text x="417" y="340">D.3</text>
<text x="75" y="375">E</text>
<text x="420" y="392">E</text>
</g>
<g font-size="5.5">
<text x="163" y="135" transform="rotate(45 163 135)">HS 8x8x</text>
<text x="195" y="133">5-3</text>
<text x="241" y="133">20-0</text>
<text x="157" y="139" transform="rotate(45 157 139)">ABOVE&amp;BELOW</text>
<text x="195" y="145">5-1</text>
<text x="210" y="145">11</text>
<text x="234" y="149">EX. CONC.COLUMN</text>
<text x="183" y="154">9</text>
<text x="234" y="155">24&quot;x14&quot; (V.I.F)</text>
<text x="491" y="154" transform="rotate(45 491 154)">ABOVE&amp;BELOW</text>
<text x="497" y="150" transform="rotate(45 497 150)">HS 8x8x</text>
<text x="530" y="150">5-3</text>
<text x="577" y="150">20-0</text>
<text x="137" y="159" transform="rotate(-90 137 159)">6</text>
<text x="200" y="160" transform="rotate(-90 200 160)">6</text>
<text x="229" y="167">CLOF CONC.</text>
<text x="528" y="163">5-0</text>
<text x="546" y="163">1-0</text>
<text x="570" y="166">EX. CONC.COLUMN</text>
<text x="216" y="172" transform="rotate(-90 216 172)">5</text>
<text x="519" y="171">9</text>
<text x="570" y="172">24&quot;x14&quot; (V.I.F)</text>
<text x="163" y="178">F-03.07B3</text>
<text x="195" y="174">4-4</text>
<text x="230" y="175">COLUMN</text>
<text x="478" y="174" transform="rotate(-90 478 174)">1-4</text>
<text x="484" y="174" transform="rotate(-90 484 174)">E.O.S</text>
<text x="149" y="185">HSS12x8x</text>
<text x="171" y="185">(LLV)</text>
<text x="565" y="184">CLOF CONC.</text>
<text x="528" y="191">4-3</text>
<text x="552" y="190" transform="rotate(-90 552 190)">5</text>
<text x="102" y="197" transform="rotate(-90 102 197)">15-0</text>
<text x="180" y="193">9</text>
<text x="566" y="192">COLUMN</text>
<text x="491" y="204">F-03.05B3</text>
<text x="166" y="210">1-1</text>
<text x="244" y="204">EX.CONC.COLUMN</text>
<text x="477" y="210">HSS12x8x</text>
<text x="499" y="210">(LLV)</text>
<text x="515" y="207">9</text>
<text x="244" y="211">22&quot;x22&quot; (V.I.F)</text>
<text x="295" y="210">EX.CONC.COLUMN</text>
<text x="438" y="215" transform="rotate(-90 438 215)">15-0</text>
<text x="163" y="216" transform="rotate(-90 163 216)">7</text>
<text x="199" y="219">F-03.06B1</text>
<text x="242" y="219" transform="rotate(-90 242 219)">3</text>
<text x="295" y="217">22&quot;x22&quot; (V.I.F)</text>
<text x="196" y="225" transform="rotate(45 196 225)">HS 8x8x</text>
<text x="246" y="227">HSS12x8x</text>
<text x="269" y="226">(LLV)</text>
<text x="501" y="224">1-1</text>
<text x="582" y="224">EX.CONC.COLUMN</text>
<text x="631" y="227">EX.CONC.COLUMN</text>
<text x="162" y="234">BEAM</text>
<text x="163" y="228">2-8</text>
<text x="194" y="233" transform="rotate(45 194 233)">ABOVE</text>
<text x="498" y="233" transform="rotate(-90 498 233)">7</text>
<text x="582" y="231">22&quot;x22&quot; (V.I.F)</text>
<text x="631" y="234">22&quot;x22&quot; (V.I.F)</text>
<text x="190" y="237" transform="rotate(45 190 237)">&amp;BELOW</text>
<text x="288" y="235">11</text>
<text x="535" y="236">F-03.06B3</text>
<text x="576" y="236" transform="rotate(-90 576 236)">3</text>
<text x="165" y="240">END</text>
<text x="501" y="244">2-8</text>
<text x="531" y="242" transform="rotate(45 531 242)">HS 8x8x</text>
<text x="582" y="243">HSS12x8x</text>
<text x="604" y="243">(LLV)</text>
<text x="186" y="249" transform="rotate(-90 186 249)">W10x100</text>
<text x="500" y="249">BEAM</text>
<text x="530" y="250" transform="rotate(45 530 250)">ABOVE</text>
<text x="624" y="249">1</text>
<text x="165" y="253">3-4</text>
<text x="503" y="256">END</text>
<text x="525" y="255" transform="rotate(45 525 255)">&amp;BELOW</text>
<text x="165" y="259">E.O.S</text>
<text x="523" y="263" transform="rotate(-90 523 263)">W10x100</text>
<text x="229" y="269">24-4</text>
<text x="102" y="275" transform="rotate(-90 102 275)">26-3</text>
<text x="501" y="276">E.O.S</text>
<text x="501" y="270">3-4</text>
<text x="190" y="280">2-2</text>
<text x="568" y="286">25-2</text>
<text x="165" y="290">1-1</text>
<text x="438" y="293" transform="rotate(-90 438 293)">26-3</text>
<text x="526" y="297">2-2</text>
<text x="187" y="306" transform="rotate(-90 187 306)">F-03.06B2</text>
<text x="194" y="308">1-8</text>
<text x="500" y="307">1-1</text>
<text x="210" y="319" transform="rotate(-90 210 319)">1-9</text>
<text x="317" y="323">8&quot; EXISTING SLAB</text>
<text x="522" y="322" transform="rotate(-90 522 322)">F-03.06B4</text>
<text x="527" y="325">1-8</text>
<text x="158" y="336" transform="rotate(-90 158 336)">2-1</text>
<text x="543" y="335" transform="rotate(-90 543 335)">1-8</text>
<text x="652" y="340">8&quot; EXISTING SLAB</text>
<text x="135" y="348">EX. CONC. COLUMN</text>
<text x="102" y="351" transform="rotate(-90 102 351)">13-9</text>
<text x="494" y="353" transform="rotate(-90 494 353)">2-1</text>
<text x="147" y="354">22&quot;x16&quot; (V.I.F)</text>
<text x="194" y="355">12</text>
<text x="196" y="365">10</text>
<text x="471" y="365">EX. CONC. COLUMN</text>
<text x="438" y="368" transform="rotate(-90 438 368)">13-9</text>
<text x="483" y="371">22&quot;x16&quot; (V.I.F)</text>
<text x="533" y="375">12</text>
<text x="164" y="384" transform="rotate(-90 164 384)">10</text>
<text x="535" y="385">10</text>
<text x="133" y="394">EX. CONC. COLUMN</text>
<text x="145" y="400">30&quot;x18&quot; (V.I.F)</text>
<text x="500" y="401" transform="rotate(-90 500 401)">10</text>
<text x="469" y="411">EX. CONC. COLUMN</text>
<text x="481" y="417">30&quot;x18&quot; (V.I.F)</text>
<text x="871" y="523">E-03.00A</text>
</g>
<g font-size="5.5" fill="#f0f">
<text x="211" y="151">V.I.F</text>
<text x="546" y="168">V.I.F</text>
<text x="582" y="237" transform="rotate(-90 582 237)">V.I.F</text>
<text x="287" y="241">V.I.F</text>
<text x="623" y="255">V.I.F</text>
<text x="317" y="329">(V.I.F)</text>
<text x="527" y="330">V.I.F</text>
<text x="549" y="336" transform="rotate(-90 549 336)">V.I.F</text>
<text x="652" y="346">(V.I.F)</text>
</g>
<g font-size="5.5" fill="#00f">
<text x="201" y="337">DETAIL-10</text>
<text x="201" y="344">E-03.07</text>
<text x="541" y="358">DETAIL-10</text>
<text x="541" y="365">E-03.07</text>
</g>
<g font-size="5.4">
<text x="812" y="521">224009</text>
<text x="818" y="531">SOW #03 -SOUTH WEST FRAMING</text>
<text x="818" y="538">LEVEL P4 TO LEVEL 08</text>
<text x="799" y="555">SOW -03: S101 TO S106</text>
<text x="818" y="577">SOW #03 -SOUTH WEST FRAMING</text>
<text x="818" y="584">PLAN LEVEL 02 &amp; LEVEL 03</text>
</g>
<g font-size="4.9">
<text x="788" y="48">SOW-03</text>
<text x="142" y="159" transform="rotate(-90 142 159)">E.O.S</text>
<text x="160" y="178" transform="rotate(-90 160 178)">OFFSET</text>
<text x="221" y="180" transform="rotate(-90 221 180)">OFFSET</text>
<text x="177" y="198">E.O.S</text>
<text x="495" y="196" transform="rotate(-90 495 196)">OFFSET</text>
<text x="557" y="198" transform="rotate(-90 557 198)">OFFSET</text>
<text x="512" y="212">E.O.S</text>
<text x="169" y="386" transform="rotate(-90 169 386)">E.O.S</text>
<text x="790" y="385">IRON FABRICATION SERVICES, LLC.</text>
<text x="505" y="404" transform="rotate(-90 505 404)">E.O.S</text>
</g>
<g font-size="4.9" fill="#f0f">
<text x="196" y="138">V.I.F</text>
<text x="241" y="138">V.I.F</text>
<text x="532" y="155">V.I.F</text>
<text x="577" y="155">V.I.F</text>
<text x="227" y="176" transform="rotate(-90 227 176)">(V.I.F)</text>
<text x="107" y="197" transform="rotate(-90 107 197)">V.I.F</text>
<text x="563" y="194" transform="rotate(-90 563 194)">(V.I.F)</text>
<text x="443" y="214" transform="rotate(-90 443 214)">V.I.F</text>
<text x="107" y="275" transform="rotate(-90 107 275)">V.I.F</text>
<text x="231" y="274">V.I.F</text>
<text x="443" y="292" transform="rotate(-90 443 292)">V.I.F</text>
<text x="568" y="291">V.I.F</text>
<text x="107" y="350" transform="rotate(-90 107 350)">V.I.F</text>
<text x="443" y="368" transform="rotate(-90 443 368)">V.I.F</text>
</g>
<g font-size="4.7">
<text x="200" y="132">1/</text>
<text x="202" y="134">2</text>
<text x="175" y="145" transform="rotate(45 175 145)">1/</text>
<text x="175" y="148" transform="rotate(45 175 148)">2</text>
<text x="214" y="144">1/</text>
<text x="217" y="146">2</text>
<text x="536" y="149">1/</text>
<text x="137" y="154" transform="rotate(-90 137 154)">2</text>
<text x="201" y="156" transform="rotate(-90 201 156)">2</text>
<text x="538" y="151">2</text>
<text x="135" y="157" transform="rotate(-90 135 157)">1/</text>
<text x="199" y="158" transform="rotate(-90 199 158)">1/</text>
<text x="508" y="160" transform="rotate(45 508 160)">1/</text>
<text x="533" y="162">1/</text>
<text x="551" y="162">1/</text>
<text x="155" y="167" transform="rotate(-90 155 167)">2</text>
<text x="509" y="163" transform="rotate(45 509 163)">2</text>
<text x="536" y="163">4</text>
<text x="554" y="163">4</text>
<text x="153" y="170" transform="rotate(-90 153 170)">1/</text>
<text x="166" y="183">1/</text>
<text x="169" y="185">2</text>
<text x="491" y="184" transform="rotate(-90 491 184)">2</text>
<text x="489" y="187" transform="rotate(-90 489 187)">1/</text>
<text x="534" y="190">1/</text>
<text x="536" y="192">4</text>
<text x="172" y="208">7/</text>
<text x="174" y="210">8</text>
<text x="494" y="208">1/</text>
<text x="497" y="210">2</text>
<text x="242" y="214" transform="rotate(-90 242 214)">8</text>
<text x="240" y="217" transform="rotate(-90 240 217)">7/</text>
<text x="168" y="227">1/</text>
<text x="263" y="225">1/</text>
<text x="266" y="227">2</text>
<text x="506" y="223">7/</text>
<text x="509" y="224">8</text>
<text x="170" y="229">4</text>
<text x="276" y="234">5/</text>
<text x="575" y="234" transform="rotate(-90 575 234)">7/</text>
<text x="577" y="231" transform="rotate(-90 577 231)">8</text>
<text x="208" y="235" transform="rotate(45 208 235)">1/</text>
<text x="208" y="238" transform="rotate(45 208 238)">2</text>
<text x="279" y="235">8</text>
<text x="506" y="243">1/</text>
<text x="509" y="244">4</text>
<text x="599" y="242">1/</text>
<text x="602" y="244">2</text>
<text x="171" y="252">5/</text>
<text x="615" y="248">5/</text>
<text x="618" y="250">8</text>
<text x="626" y="248">1/</text>
<text x="628" y="250">2</text>
<text x="173" y="253">8</text>
<text x="543" y="252" transform="rotate(45 543 252)">1/</text>
<text x="544" y="255" transform="rotate(45 544 255)">2</text>
<text x="236" y="268">1/</text>
<text x="239" y="269">2</text>
<text x="506" y="269">5/</text>
<text x="509" y="271">8</text>
<text x="195" y="279">3/</text>
<text x="198" y="280">4</text>
<text x="170" y="289">7/</text>
<text x="172" y="290">8</text>
<text x="531" y="296">3/</text>
<text x="534" y="297">4</text>
<text x="505" y="306">7/</text>
<text x="199" y="307">5/</text>
<text x="201" y="308">8</text>
<text x="508" y="307">8</text>
<text x="533" y="324">5/</text>
<text x="158" y="328" transform="rotate(-90 158 328)">8</text>
<text x="535" y="325">8</text>
<text x="157" y="331" transform="rotate(-90 157 331)">5/</text>
<text x="492" y="348" transform="rotate(-90 492 348)">1/</text>
<text x="494" y="345" transform="rotate(-90 494 345)">2</text>
<text x="203" y="349" transform="rotate(48 203 349)">42.0</text>
<text x="201" y="363">13/</text>
<text x="207" y="365">16</text>
<text x="542" y="369" transform="rotate(48 542 369)">42.0</text>
<text x="540" y="384">13/</text>
<text x="546" y="386">16</text>
</g>
<g font-size="4.6">
<text x="796" y="436">MARYLAND AVENUE</text>
<text x="808" y="446">1250 MARYLAND AVENUE SW</text>
<text x="808" y="452">WASHINGTON, DC 20024</text>
</g>
<g font-size="4.3">
<text x="824" y="278">General Notes</text>
<text x="798" y="363">1</text>
<text x="819" y="363">0</text>
<text x="838" y="363">For Construction</text>
<text x="872" y="363">09-25-2025</text>
<text x="795" y="372">Copies</text>
<text x="811" y="368">Revision/</text>
<text x="839" y="370">Destination</text>
</g>
<g font-size="4.2">
<text x="811" y="371">Issue</text>
<text x="877" y="370">Date</text>
</g>
<text font-size="4" x="795" y="588">VARIES</text>
<text font-size="3.9" x="800" y="367"># of</text>
<g font-size="3.7">
<text x="788" y="286">*Structural steel shall conform to ASTM-A992.</text>
<text x="788" y="291">*Structural SQR/RND.tubing conform</text>
<text x="791" y="296">to ASTM A500 Grade C</text>
<text x="788" y="304">*Channels, Angles and plates shall conform to A36.</text>
<text x="788" y="300">*Pipe shall conform to ASTM A53, Grade B.</text>
<text x="788" y="309">*All bolts shall be</text>
<text x="826" y="309">&quot; High strength in</text>
<text x="790" y="313">accordance with ASTM A325 (UNO)</text>
<text x="789" y="318">*Welding Electrodes for Carbon steel :E70xx</text>
<text x="791" y="400">3029 M. Street, NW, Suite 202</text>
<text x="791" y="405">Washington, DC 20007</text>
<text x="791" y="409">Tel: 202-800-5599</text>
<text x="791" y="414">Fax: 202-478-0303</text>
<text x="791" y="430">Project Name and Address</text>
<text x="791" y="446">Location:</text>
<text x="791" y="465">Contractor:</text>
<text x="791" y="492">Approved for Fabrication by:</text>
<text x="852" y="492">Signature</text>
<text x="850" y="522">Drawing #</text>
<text x="791" y="532">Contract Item:</text>
<text x="791" y="567">Date</text>
<text x="819" y="568">Drawing Title:</text>
<text x="792" y="582">Scale</text>
</g>
<text font-size="3.6" x="791" y="546">Ref:</text>
<text font-size="3.5" x="791" y="521">Contract #</text>
<g font-size="3.2">
<text x="821" y="308">3/</text>
<text x="824" y="309">4</text>
</g>
<text font-size="3" x="791" y="572">01/ 20/ 2025</text>
</svg>
